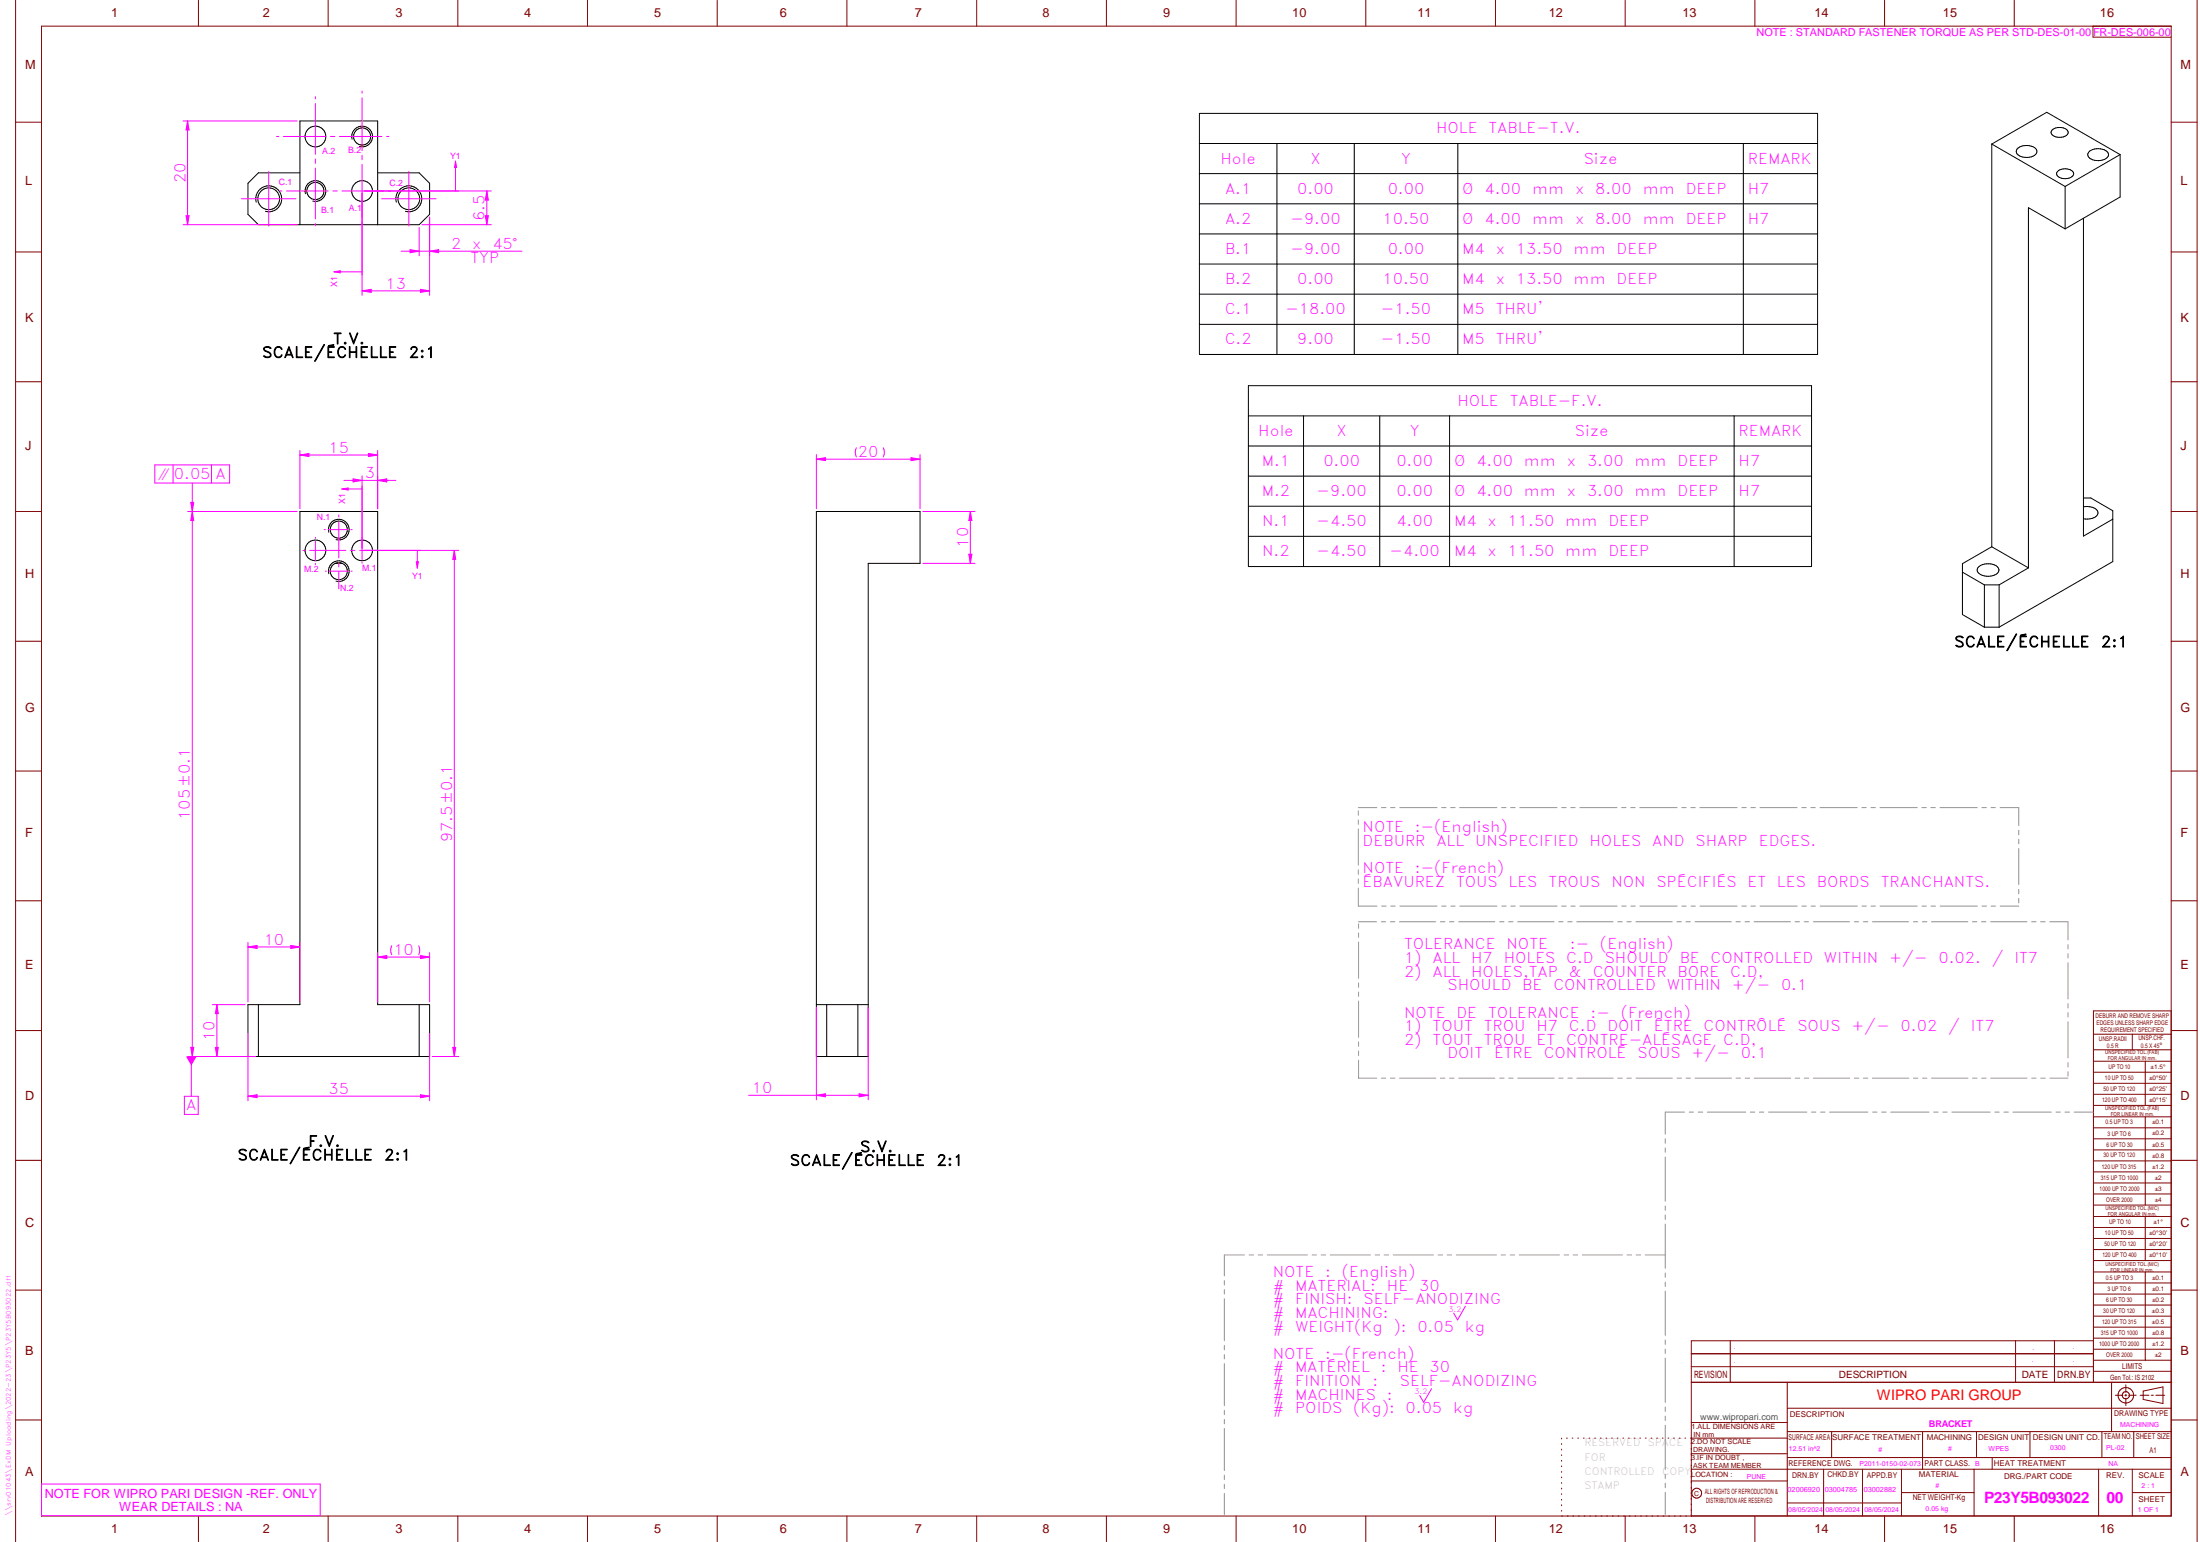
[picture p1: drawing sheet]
<svg xmlns="http://www.w3.org/2000/svg" width="848mm" height="594mm" viewBox="0 0 848 594" stroke-linecap="round" stroke-linejoin="round" font-family="sans-serif">
<g fill="none" stroke="#800000" stroke-width=".39">
<path d="M6 .1v593.9M16 10.1h821v574h-821zM76.5 .1v10M126.5 .1v10M176.5 .1v10M226.5 .1v10M276.5 .1v10M326.5 .1v10M376.5 .1v10M426.5 .1v10M476.5 .1v10M526.5 .1v10"/>
<path d="M576.5 .1v10M626.5 .1v10M676.5 .1v10M726.5 .1v10M776.5 .1v10M806.8 10.1v4.2l30.2 .1M847 .1v593.9M6 47.1h10M837 47.1h10M6 97.1h10M837 97.1h10M6 147.1h10"/>
<path d="M837 147.1h10M6 197.1h10M837 197.1h10M6 247.1h10M837 247.1h10M6 297.1h10M837 297.1h10M6 347h10M837 347h10M6 397h10M807 398.4h30M822 398.4v6.1"/>
<path d="M837 397h10M837 389.5h-30v143.1M807 404.5h30M807 408.9h30M807 413.1h30M807 417.4h30M827 408.9v17M807 421.6h30M807 425.9h30M807 430.3h30M807 434.5h30M807 438.7h30"/>
<path d="M827 430.3v34M6 447h10M807 443h30M807 447.3h30M807 451.5h30M807 455.8h30M807 460h30M837 447h10M807 464.3h30M807 468.7h30M807 472.9h30M807 477.1h30"/>
<path d="M827 468.7v16.9M6 497h10M807 481.4h30M807 485.6h30M807 490.1h30M807 494.3h30M807 498.6h30M827 490.1v33.9M837 497h10M667 516.6v16M777 516.6v16M792 516.6v16"/>
<path d="M807 502.8h30M807 507.1h30M807 511.3h30M807 515.5h30M807 519.8h30M807 516.6h-155v67.5M652 532.6h185.2M652 521.5h155M652 526.5h155M689 532.6v51.4M807 524h30M807 528.3h30"/>
<path d="M814 532.6v19M815.5 537.5h2.8M819.1 537.5h.7M819.5 533.5v2.9M819.5 537.2v.7M819.5 538.7v2.8M820.6 537.5h2.9M825 537.5h3.4M826.2 535.9l7.6-1.6v6.4l-7.6-1.5zM829.3 537.5h.8M831 537.5h3.5M6 547.1h10"/>
<path d="M602 554.1v.3M602 556.2v.3M602 558.3v.3M603.8 554.1h.4M606 554.1h.3M608.2 554.1h.3M610.4 554.1h.3M612.6 554.1h.3M614.7 554.1h.3M616.9 554.1h.3M619.1 554.1h.3M621.2 554.1h.3"/>
<path d="M623.4 554.1h.3M625.6 554.1h.3M627.8 554.1h.3M629.9 554.1h.4M632.1 554.1h.3M634.3 554.1h.3M636.5 554.1h.3M638.6 554.1h.3M640.8 554.1h.3M643 554.1h.3M645.2 554.1h.3M647.3 554.1h.4"/>
<path d="M649.5 554.1h.3M652 548h37M689 542.5h148M689 551.6h148M689 554.1h-37.3M706.1 551.6v10M741.1 551.6v14.4M761.9 551.6v10M782.5 551.6v10M810.3 551.6v10M822.5 551.6v10M837 547.1h10"/>
<path d="M602 560.5v.3M602 562.6v.3M602 564.8v.3M602 566.9v.3M602 569v.3M602 571.2v.3M602 573.3v.4M602 575.5v.3M602 577.6v.3M602 579.8v.3M652 570.6h37M652 560.1h37"/>
<path d="M689 561.6h148M689 579h44M703 566v18M718 566v18M733 575.1h28M733 566v18M761 566v18M768 561.6v4.4M809 566v18M822 566v18M822 575.1h15M837 566h-185"/>
<path d="M76.5 584.1v9.9M126.5 584.1v9.9M176.5 584.1v9.9M226.5 584.1v9.9M276.5 584.1v9.9M326.5 584.1v9.9M376.5 584.1v9.9M426.5 584.1v9.9M476.5 584.1v9.9M526.5 584.1v9.9M576.5 584.1v9.9M602 581.9v.3"/>
<path d="M626.5 584.1v9.9M652 584h185M676.5 584.1v9.9M726.5 584.1v9.9M776.5 584.1v9.9"/>
<circle cx="819.5" cy="537.5" r="2.99"/>
<circle cx="819.5" cy="537.5" r="1.39"/>
<circle cx="654.1" cy="575.3" r="1.9"/>
</g>
<g fill="none" stroke="#f0f" stroke-width=".39">
<path d="M121.6 37.3v.8M121.6 39.9v19.6M139.6 35.1v.8M139.6 37.7v20.3M106.6 52.6h.8M109.2 52.6h16.4M127.4 52.6h1.7M130.9 52.6h16.3M139.6 59.8v1.8M149 52.6h.9M93.1 76.6h21M103.6 66.1v21"/>
<path d="M107.8 73.6h.9M110.4 73.6h16.1M121.6 61.3v1.6M121.6 64.8v19.5M128.3 73.6h1.7M131.8 73.6h16.1M139.6 63.3v20.4M147.1 76.6h21M149.7 73.6h.9M157.6 66.1v21M121.6 86.1v.9M139.6 85.5v.8"/>
<path d="M72.3 197.1h42.3M74.1 197.1l.6 3.4h-1.2zM130.6 198.4v.8M116.8 212h.8M119.4 212h14M121.6 207v.4M121.6 208.4v7.7M121.6 217.1v.5M125 204h.4M126.4 204h7.8M130.6 201v13.9M130.6 216.7v1.7"/>
<path d="M135.1 212h1.7M135.3 204h.5M138.6 212h6.8M139.6 207v.3M139.6 208.3v7.3M139.6 216.5v.5M125.4 220h.4M126.8 220h7.5M130.6 220.2v6.7M135.3 220h.5M72.3 407h26.3M564.9 503.2l-3 5.3-1.5-2.6"/>
<path d="M551.9 535l-3.1 5.3-1.5-2.7M16 571.8h107.4v12.2h-107.4z"/>
</g>
<g fill="none" stroke="#949494" stroke-width=".39">
<path d="M641.9 438.7v1.8M649.4 428.5h-7.5v8.5M651.2 428.5h1.7M654.6 428.5h1.8M658.2 428.5h14.7M674.7 428.5h1.7M678.2 428.5h1.7M681.7 428.5h14.8M698.3 428.5h1.7M701.8 428.5h1.7M705.3 428.5h14.7M721.9 428.5h1.7"/>
<path d="M725.3 428.5h1.8M728.9 428.5h14.7M745.4 428.5h1.7M748.9 428.5h1.7M752.4 428.5h14.8M769 428.5h1.7M772.5 428.5h1.7M776 428.5h14.7M792.6 428.5h1.7M796 428.5h1.8M799.5 428.5h7.4M641.9 442.3v1.6"/>
<path d="M641.9 445.8v17M641.9 464.6v1.7M641.9 468.1v1.7M641.9 471.6v17.1M472 493.4v1.6M472 496.8v1.8M479.7 483.5h-7.7v8M481.5 483.5h1.7M485 483.5h1.7M488.5 483.5h15.5M505.8 483.5h1.7M509.3 483.5h1.7"/>
<path d="M512.8 483.5h15.5M530.1 483.5h1.7M533.6 483.5h1.7M537.1 483.5h15.5M554.4 483.5h1.7M557.9 483.5h1.7M561.4 483.5h15.5M578.7 483.5h1.6M582.2 483.5h1.7M585.6 483.5h15.5M603 483.5h1.6M606.4 483.5h1.8"/>
<path d="M609.9 483.5h15.5M627.2 483.5h1.7M630.7 483.5h1.7M634.2 483.5h7.7M641.9 490.4v1.7M641.9 493.9v1.7M641.9 497.4v17.1M472 500.3v16.3M472 518.3v1.8M641.9 516.3v1.6M641.9 519.8v1.7M472 521.8v1.7"/>
<path d="M472 525.4v16.2M641.9 523.2v17.1M472 543.3v1.7M472 546.9v1.7M472 550.3v16.2M641.9 542.1v1.7M641.9 545.6v1.7M641.9 549.1v17M472 568.3v1.8M472 571.8v1.7M472 575.4v8.1M641.9 567.9v1.7"/>
<path d="M641.9 571.4v1.8M641.9 574.9v8.6"/>
</g>
<g fill="none" stroke="#000" stroke-width=".39">
<path d="M135.7 53.6a4 4 0 0 1 3.5-5 4 4 0 0 1 4.4 4.4 4 4 0 0 1-5 3.5M767.8 55.5v155.2M767.8 55.5l28.3 16.3M767.8 55.5l21.2-12.2 28.3 16.3M778 57a5.5 5.5 0 0 1 7 .7 2.41 2.41 0 0 1-2.8 2.9 4.5 4.5 0 0 1-4.9-1.8 1.66 1.66 0 0 1 .7-1.8zM791 50.2a4.4 4.4 0 0 1 6.2 .4 2.49 2.49 0 0 1-3.2 2.3 2.49 2.49 0 0 1-3.3-2.3zM805.5 58.3a5.6 5.6 0 0 1 7.1 .6 2.46 2.46 0 0 1-2.8 2.9 4.1 4.1 0 0 1-5-2.2zM817.3 59.6v16.3l-21.2 12.3M817.3 59.6l-21.2 12.2M98.8 77.9a5 5 0 0 1 4.3-6.3 5 5 0 0 1 5.5 5.4 5 5 0 0 1-6.3 4.4M115.6 66.6h-16l-4 4v12l4 4h62l4-4v-12l-4-4h-16M117.7 74.6a4 4 0 0 1 3.6-5 4 4 0 0 1 4.3 4.3 4 4 0 0 1-5 3.6"/>
<path d="M152.8 77.9a5 5 0 0 1 4.4-6.3 5 5 0 0 1 5.4 5.4 5 5 0 0 1-6.3 4.4M793.1 66.1a4.4 4.4 0 0 1 6.2 .4 2.49 2.49 0 0 1-3.2 2.3 2.49 2.49 0 0 1-3.2-2.3zM796.1 71.8v16.4M115.6 86.6v-40h30v40M796.1 88.2l-14.2-8.2v138.8M803.1 84.1v122.4l11.4-6.5M115.6 197.1h30v190h20v19.9h-70v-19.9h20zM314.7 197.1h40v19.9h-20v190h-20zM803.1 195.3l3.3 .1 1.8 1M803.1 191.9h2.9l8.5 4.9v19.6l-43.9 25.2M808.2 196.4a2.08 2.08 0 0 1 .2 2.2 2.08 2.08 0 0 1-2 1.1l-3.3 .2M126.7 205.1a4 4 0 0 1 3.6-5 4 4 0 0 1 4.3 4.3 4 4 0 0 1-5.1 3.5"/>
<path d="M129.2 217h2.8M762.9 218.2a5.9 5.9 0 0 1 7.5 .7 2.16 2.16 0 0 1-2.2 2.9 5.4 5.4 0 0 1-5.9-1.7 1.64 1.64 0 0 1 .6-1.9zM767.8 210.7l-11.3 6.5v19.6l8.5 4.8M767.8 210.7l14.1 8.1M781.9 218.8l-11.3 6.5M126.7 221.1a4 4 0 0 1 3.6-5 4 4 0 0 1 4.3 4.3 4 4 0 0 1-5.1 3.5M756.5 220.4l8.5 4.9M765 225.3v16.3M765 225.3h5.6M770.6 225.3v16.3M765 241.6h5.6M99.6 387.1v19.9"/>
<path d="M161.6 387.1v19.9M314.7 387.1h20M318.7 387.1v19.9M330.7 387.1v19.9"/>
<circle cx="121.6" cy="52.6" r="4"/>
<circle cx="139.6" cy="52.6" r="3.3"/>
<circle cx="103.6" cy="76.6" r="4.2"/>
<circle cx="121.6" cy="73.6" r="3.3"/>
<circle cx="139.6" cy="73.6" r="4"/>
<circle cx="157.6" cy="76.6" r="4.2"/>
<circle cx="121.6" cy="212" r="4"/>
<circle cx="130.6" cy="204" r="3.3"/>
<circle cx="139.6" cy="212" r="4"/>
<circle cx="130.6" cy="220" r="3.3"/>
</g>
<path d="M74.1 197.1l.6 3.4h-1.2z" fill="#f0f"/>
<path d="M73.5 403.5h1.2l-.6 3.5z" fill="none" stroke="#f0f" stroke-width=".39"/>
<path d="M73.5 403.5h1.2l-.6 3.5z" fill="#f0f"/>
<path d="M74.1 197.1v209.9M81.8 387.1h12.7M81.8 407h12.7M83 403.5h1.2l-.6 3.5z" fill="none" stroke="#f0f" stroke-width=".39"/>
<path d="M83 403.5h1.2l-.6 3.5z" fill="#f0f"/>
<path d="M83.6 387.1l.6 3.4h-1.2z" fill="none" stroke="#f0f" stroke-width=".39"/>
<path d="M83.6 387.1l.6 3.4h-1.2z" fill="#f0f"/>
<path d="M115.6 175.3l3.5-.6v1.2zM115.6 173.6v22.4M145.6 173.6v22.4M83.6 387.1v19.9" fill="none" stroke="#f0f" stroke-width=".39"/>
<path d="M115.6 175.3l3.5-.6v1.2z" fill="#f0f"/>
<path d="M142.1 174.7l3.5 .6-3.5 .6z" fill="none" stroke="#f0f" stroke-width=".39"/>
<path d="M142.1 174.7l3.5 .6-3.5 .6z" fill="#f0f"/>
<path d="M115.6 175.3h30M95.6 363.1v22.9M95.6 364.8l3.5-.6v1.2zM115.6 363.1v22.9" fill="none" stroke="#f0f" stroke-width=".39"/>
<path d="M95.6 364.8l3.5-.6v1.2z" fill="#f0f"/>
<path d="M112.1 364.2l3.5 .6-3.5 .6z" fill="none" stroke="#f0f" stroke-width=".39"/>
<path d="M112.1 364.2l3.5 .6-3.5 .6z" fill="#f0f"/>
<path d="M139.6 74.6v39.2M165.6 83.7v30.1M162.1 111.5l3.5 .6-3.5 .5zM95.6 364.8h20" fill="none" stroke="#f0f" stroke-width=".39"/>
<path d="M162.1 111.5l3.5 .6-3.5 .5z" fill="#f0f"/>
<path d="M139.6 112.1l3.5-.6v1.1z" fill="none" stroke="#f0f" stroke-width=".39"/>
<path d="M139.6 112.1l3.5-.6v1.1z" fill="#f0f"/>
<path d="M161.6 87.6v11M165.6 96.8l3.5-.6v1.2zM165.6 83.7v14.9M139.6 112.1h26" fill="none" stroke="#f0f" stroke-width=".39"/>
<path d="M165.6 96.8l3.5-.6v1.2z" fill="#f0f"/>
<path d="M158.1 96.2l3.5 .6-3.5 .6z" fill="none" stroke="#f0f" stroke-width=".39"/>
<path d="M158.1 96.2l3.5 .6-3.5 .6z" fill="#f0f"/>
<path d="M140.6 73.6h48.8M154.6 96.8h46.6M162.6 86.6h26.8M187.1 83.1h1.2l-.6 3.5z" fill="none" stroke="#f0f" stroke-width=".39"/>
<path d="M187.1 83.1h1.2l-.6 3.5z" fill="#f0f"/>
<path d="M187.7 73.6l.6 3.5h-1.2z" fill="none" stroke="#f0f" stroke-width=".39"/>
<path d="M187.7 73.6l.6 3.5h-1.2z" fill="#f0f"/>
<path d="M139.6 74.3v31.6M187.7 73.6v13M128.8 104.7l2.3-.4v.8zM128.8 104.7h10.8" fill="none" stroke="#f0f" stroke-width=".39"/>
<path d="M128.8 104.7l2.3-.4v.8z" fill="#f0f"/>
<path d="M140.3 73.6h36.5M175.6 62.1v11.5M175.6 62.1l.4 2.4h-.8z" fill="none" stroke="#f0f" stroke-width=".39"/>
<path d="M175.6 62.1l.4 2.4h-.8z" fill="#f0f"/>
<path d="M462.4 43.7h238.3v92.9h-238.3zM462.4 55.3h238.3M492.3 55.3v81.3M522.1 55.3v81.3M562 55.3v81.3M672 55.3v81.3M462.4 66.9h238.3M462.4 78.5h238.3M462.4 90.1h238.3M462.4 101.7h238.3M462.4 113.3h238.3M462.4 125h238.3" fill="none" stroke="#000" stroke-width=".39"/>
<path d="M314.7 176.9l3.5-.6v1.2zM314.7 175.1v20.9M330.1 172.5a3.9 3.9 0 0 0 0 3.5M340.5 172.5a3.9 3.9 0 0 1 0 3.5M354.7 175.1v20.9" fill="none" stroke="#f0f" stroke-width=".39"/>
<path d="M314.7 176.9l3.5-.6v1.2z" fill="#f0f"/>
<path d="M351.2 176.3l3.5 .6-3.5 .6z" fill="none" stroke="#f0f" stroke-width=".39"/>
<path d="M351.2 176.3l3.5 .6-3.5 .6z" fill="#f0f"/>
<path d="M314.7 176.9h40M314.7 388.1v35.6M334.7 388.1v35.6M314.7 422l3.5-.6v1.2z" fill="none" stroke="#f0f" stroke-width=".39"/>
<path d="M314.7 422l3.5-.6v1.2z" fill="#f0f"/>
<path d="M331.2 421.4l3.5 .6-3.5 .6z" fill="none" stroke="#f0f" stroke-width=".39"/>
<path d="M331.2 421.4l3.5 .6-3.5 .6z" fill="#f0f"/>
<path d="M140.6 212h36.3M166.6 407h10.3M174.5 403.5h1.2l-.6 3.5zM288.6 422h46.1" fill="none" stroke="#f0f" stroke-width=".39"/>
<path d="M174.5 403.5h1.2l-.6 3.5z" fill="#f0f"/>
<path d="M175.1 212l.6 3.6h-1.2z" fill="none" stroke="#f0f" stroke-width=".39"/>
<path d="M175.1 212l.6 3.6h-1.2z" fill="#f0f"/>
<path d="M139.6 183.3v27.7M145.6 183.3v12.7M145.6 185.1l3.5-.6v1.2zM175.1 212v195" fill="none" stroke="#f0f" stroke-width=".39"/>
<path d="M145.6 185.1l3.5-.6v1.2z" fill="#f0f"/>
<path d="M136.1 184.5l3.5 .6-3.5 .6z" fill="none" stroke="#f0f" stroke-width=".39"/>
<path d="M136.1 184.5l3.5 .6-3.5 .6z" fill="#f0f"/>
<path d="M131.8 188.4h7.8M131.8 188.4l2.4-.4v.8zM132.6 185.1h20M139.6 187.2v24.1" fill="none" stroke="#f0f" stroke-width=".39"/>
<path d="M131.8 188.4l2.4-.4v.8z" fill="#f0f"/>
<path d="M140.3 212h21.8M160.5 216.5h.8l-.4 2.4zM160.9 212v6.9" fill="none" stroke="#f0f" stroke-width=".39"/>
<path d="M160.5 216.5h.8l-.4 2.4z" fill="#f0f"/>
<path d="M481.2 148.6h217.1v69.7h-217.1zM481.2 160.2h217.1M481.2 171.8h217.1M502.5 160.2v58.1M531.9 160.2v58.1M558.8 160.2v58.1M668.5 160.2v58.1M481.2 183.4h217.1M481.2 195h217.1M481.2 206.6h217.1" fill="none" stroke="#000" stroke-width=".39"/>
<path d="M95.6 398.1v26M165.6 398.1v26M95.6 422.3l3.5-.5v1.1z" fill="none" stroke="#f0f" stroke-width=".39"/>
<path d="M95.6 422.3l3.5-.5v1.1z" fill="#f0f"/>
<path d="M162.1 421.8l3.5 .5-3.5 .6z" fill="none" stroke="#f0f" stroke-width=".39"/>
<path d="M162.1 421.8l3.5 .5-3.5 .6z" fill="#f0f"/>
<path d="M355.7 197.1h20.1M374.1 197.1l.5 3.4h-1.1zM355.7 217h20.1M95.6 422.3h70" fill="none" stroke="#f0f" stroke-width=".39"/>
<g fill="none" stroke="#949494" stroke-width=".39">
<path d="M523.7 355.9v1.7M523.7 359.4v1.7M523.7 355.1h7M532.5 355.1h1.7M536 355.1h1.7M539.5 355.1h14M555.2 355.1h1.8M558.8 355.1h1.7M562.3 355.1h13.9M578.1 355.1h1.7M581.5 355.1h1.8M585 355.1h14.1"/>
<path d="M600.8 355.1h1.7M604.4 355.1h1.6M607.8 355.1h14M623.6 355.1h1.7M627.1 355.1h1.7M630.6 355.1h14M646.4 355.1h1.7M649.9 355.1h1.7M653.4 355.1h14M669.2 355.1h1.7M672.7 355.1h1.7M676.2 355.1h14"/>
<path d="M692 355.1h1.7M695.5 355.1h1.7M699 355.1h14M714.8 355.1h1.7M718.3 355.1h1.7M721.8 355.1h14M737.6 355.1h1.7M741.1 355.1h1.7M744.6 355.1h14M760.3 355.1h1.8M763.9 355.1h1.7M767.4 355.1h13.9"/>
<path d="M783.2 355.1h1.7M786.6 355.1h1.8M790.2 355.1h7v7M523.7 362.9v14M523.7 378.7v1.7M797.2 363.9v1.7M797.2 367.4v1.7M797.2 370.9v14M523.7 382.2v1.7M523.7 385.7v13.9M797.2 386.6v1.8M797.2 390.1v1.7"/>
<path d="M797.2 393.7v13.9M523.7 408.4v7h7M523.7 401.4v1.7M523.7 404.9v1.8M532.5 415.4h1.7M536 415.4h1.7M539.5 415.4h14M555.3 415.4h1.7M558.8 415.4h1.7M562.3 415.4h14M578.1 415.4h1.7M581.6 415.4h1.7"/>
<path d="M585.1 415.4h14M600.9 415.4h1.7M604.4 415.4h1.7M607.9 415.4h14M623.7 415.4h1.7M627.2 415.4h1.7M630.7 415.4h14M646.5 415.4h1.7M649.9 415.4h1.8M653.5 415.4h14M669.2 415.4h1.7M672.8 415.4h1.7"/>
<path d="M676.2 415.4h14M692 415.4h1.8M695.5 415.4h1.7M699.1 415.4h13.9M714.8 415.4h1.7M718.3 415.4h1.7M721.8 415.4h14M737.6 415.4h1.7M741.1 415.4h1.7M744.6 415.4h14M760.4 415.4h1.7M763.9 415.4h1.7"/>
<path d="M767.4 415.4h14M783.2 415.4h1.7M786.7 415.4h1.7M790.2 415.4h7M797.2 409.4v1.7M797.2 412.9v1.7"/>
</g>
<path d="M374.1 197.1l.5 3.4h-1.1z" fill="#f0f"/>
<path d="M373.5 213.5h1.1l-.5 3.5z" fill="none" stroke="#f0f" stroke-width=".39"/>
<path d="M373.5 213.5h1.1l-.5 3.5z" fill="#f0f"/>
<path d="M70.6 46.6h44M72.3 46.6l.6 3.5h-1.2zM70.6 86.6h44M374.1 197.1v19.9" fill="none" stroke="#f0f" stroke-width=".39"/>
<g fill="none" stroke="#949494" stroke-width=".39">
<path d="M523.6 312.4v1.7M523.6 315.9v1.7M523.6 319.4v13.9M523.6 311.1h7.2M532.6 311.1h1.7M536.1 311.1h1.7M539.6 311.1h14.3M555.7 311.1h1.7M559.2 311.1h1.7M562.7 311.1h14.3M578.9 311.1h1.7M582.3 311.1h1.8"/>
<path d="M585.9 311.1h14.3M602 311.1h1.7M605.5 311.1h1.7M609 311.1h14.4M625.1 311.1h1.7M628.6 311.1h1.7M632.1 311.1h14.4M648.3 311.1h1.7M651.8 311.1h1.7M655.3 311.1h14.3M671.4 311.1h1.7M674.9 311.1h1.8"/>
<path d="M678.4 311.1h14.4M694.6 311.1h1.7M698.1 311.1h1.7M701.6 311.1h14.3M717.7 311.1h1.7M721.2 311.1h1.7M724.7 311.1h14.4M740.9 311.1h1.7M744.3 311.1h1.8M747.9 311.1h14.3M764 311.1h1.7M767.5 311.1h1.7"/>
<path d="M771 311.1h7.2v7M778.2 319.9v1.7M523.6 335.1v1.7M523.6 338.6v1.7M778.2 323.4v1.7M778.2 326.9v13.9M523.6 342.1v7h7.2M532.6 349.1h1.7M536.1 349.1h1.7M539.6 349.1h14.4M555.8 349.1h1.6M559.3 349.1h1.7"/>
<path d="M562.7 349.1h14.4M578.9 349.1h1.7M582.4 349.1h1.7M585.9 349.1h14.3M602 349.1h1.8M605.5 349.1h1.7M609 349.1h14.4M625.2 349.1h1.7M628.7 349.1h1.7M632.2 349.1h14.4M648.3 349.1h1.7M651.8 349.1h1.7"/>
<path d="M655.3 349.1h14.4M671.5 349.1h1.7M675 349.1h1.7M678.5 349.1h14.3M694.6 349.1h1.7M698.1 349.1h1.7M701.6 349.1h14.4M717.8 349.1h1.7M721.3 349.1h1.7M724.7 349.1h14.4M740.9 349.1h1.7M744.4 349.1h1.7"/>
<path d="M747.9 349.1h14.4M764 349.1h1.8M767.5 349.1h1.7M771.1 349.1h7.1M778.2 342.6v1.7M778.2 346.1v1.8"/>
</g>
<path d="M72.3 46.6l.6 3.5h-1.2z" fill="#f0f"/>
<path d="M71.7 83.1h1.2l-.6 3.5z" fill="none" stroke="#f0f" stroke-width=".39"/>
<path d="M71.7 83.1h1.2l-.6 3.5z" fill="#f0f"/>
<path d="M72.3 46.6v40M145.6 367v19M145.6 368.7l3.5-.6v1.2zM151 364.4a3.8 3.8 0 0 0 0 3.4M161.4 364.4a4.1 4.1 0 0 1 0 3.4M165.6 367v19" fill="none" stroke="#f0f" stroke-width=".39"/>
<path d="M145.6 368.7l3.5-.6v1.2z" fill="#f0f"/>
<path d="M162.1 368.1l3.5 .6-3.5 .6z" fill="none" stroke="#f0f" stroke-width=".39"/>
<path d="M162.1 368.1l3.5 .6-3.5 .6z" fill="#f0f"/>
<path d="M145.6 368.7h20M73.7 407v15.4" fill="none" stroke="#f0f" stroke-width=".39"/>
<path d="M71.7 407h4.1l-2.1 3.5z" fill="#f0f"/>
<path d="M74.1 186.1v11M71.1 422.4h5.3v6.9h-5.3z" fill="none" stroke="#f0f" stroke-width=".39"/>
<path d="M73.5 193.5h1.2l-.6 3.6z" fill="#f0f"/>
<path d="M59.7 179.1h28.8v7h-28.8zM66.7 179.1v7M81.5 179.1v7M73.5 193.5h1.2l-.6 3.6z" fill="none" stroke="#f0f" stroke-width=".39"/>
<g font-size="6" fill="#f0f">
<text x="764.8" y="578.9">P23Y5B093022</text>
<text x="812.1" y="578.9">00</text>
</g>
<g font-size="5.7" fill="#f0f">
<text x="553.6" y="51.4">HOLE</text>
<text x="573.8" y="51.4">TABLE-T.V.</text>
<text x="470.5" y="63">Hole</text>
<text x="505.2" y="63">X</text>
<text x="540.1" y="63">Y</text>
<text x="610.5" y="63">Size</text>
<text x="673.8" y="63">REMARK</text>
<text x="71.5" y="70.5" transform="rotate(-90 71.5 70.5)">20</text>
<text x="472.2" y="74.6">A.1</text>
<text x="500.1" y="74.6">0.00</text>
<text x="535" y="74.6">0.00</text>
<text x="563.7" y="74.6">Ø</text>
<text x="572.3" y="74.6">4.00</text>
<text x="590.6" y="74.6">mm</text>
<text x="607.2" y="74.6">x</text>
<text x="615" y="74.6">8.00</text>
<text x="633.3" y="74.6">mm</text>
<text x="649.8" y="74.6">DEEP</text>
<text x="673.8" y="74.6">H7</text>
<text x="186.8" y="85.2" transform="rotate(-90 186.8 85.2)">6.5</text>
<text x="472.2" y="86.2">A.2</text>
<text x="497.5" y="86.2">-9.00</text>
<text x="533" y="86.2">10.50</text>
<text x="563.7" y="86.2">Ø</text>
<text x="572.3" y="86.2">4.00</text>
<text x="590.6" y="86.2">mm</text>
<text x="607.2" y="86.2">x</text>
<text x="615" y="86.2">8.00</text>
<text x="633.3" y="86.2">mm</text>
<text x="649.8" y="86.2">DEEP</text>
<text x="673.8" y="86.2">H7</text>
<text x="173.9" y="95.9">2</text>
<text x="182" y="95.9">x</text>
<text x="189.8" y="95.9">45°</text>
<text x="181.4" y="101.2">TYP</text>
<text x="472.2" y="97.8">B.1</text>
<text x="497.5" y="97.8">-9.00</text>
<text x="535" y="97.8">0.00</text>
<text x="563.7" y="97.8">M4</text>
<text x="576.6" y="97.8">x</text>
<text x="584.4" y="97.8">13.50</text>
<text x="606.6" y="97.8">mm</text>
<text x="623.2" y="97.8">DEEP</text>
<text x="148.6" y="111.2">13</text>
<text x="472.2" y="109.5">B.2</text>
<text x="500.1" y="109.5">0.00</text>
<text x="533" y="109.5">10.50</text>
<text x="563.7" y="109.5">M4</text>
<text x="576.6" y="109.5">x</text>
<text x="584.4" y="109.5">13.50</text>
<text x="606.6" y="109.5">mm</text>
<text x="623.2" y="109.5">DEEP</text>
<text x="472.1" y="121.1">C.1</text>
<text x="495.5" y="121.1">-18.00</text>
<text x="532.3" y="121.1">-1.50</text>
<text x="563.7" y="121.1">M5</text>
<text x="576.6" y="121.1">THRU'</text>
<text x="472.1" y="132.7">C.2</text>
<text x="500.1" y="132.7">9.00</text>
<text x="532.3" y="132.7">-1.50</text>
<text x="563.7" y="132.7">M5</text>
<text x="576.6" y="132.7">THRU'</text>
<text x="561.8" y="156.3">HOLE</text>
<text x="582" y="156.3">TABLE-F.V.</text>
<text x="485.1" y="167.9">Hole</text>
<text x="515.2" y="167.9">X</text>
<text x="543.4" y="167.9">Y</text>
<text x="607.1" y="167.9">Size</text>
<text x="670.2" y="167.9">REMARK</text>
<text x="126.7" y="174.4">15</text>
<text x="330.8" y="176">20</text>
<text x="486.4" y="179.5">M.1</text>
<text x="510.2" y="179.5">0.00</text>
<text x="538.3" y="179.5">0.00</text>
<text x="560.5" y="179.5">Ø</text>
<text x="569.1" y="179.5">4.00</text>
<text x="587.4" y="179.5">mm</text>
<text x="604" y="179.5">x</text>
<text x="611.8" y="179.5">3.00</text>
<text x="630.1" y="179.5">mm</text>
<text x="646.7" y="179.5">DEEP</text>
<text x="670.2" y="179.5">H7</text>
<text x="67.1" y="184.4">0.05 A</text>
<text x="140.6" y="184.2">3</text>
<text x="486.4" y="191.1">M.2</text>
<text x="507.5" y="191.1">-9.00</text>
<text x="538.3" y="191.1">0.00</text>
<text x="560.5" y="191.1">Ø</text>
<text x="569.1" y="191.1">4.00</text>
<text x="587.4" y="191.1">mm</text>
<text x="604" y="191.1">x</text>
<text x="611.8" y="191.1">3.00</text>
<text x="630.1" y="191.1">mm</text>
<text x="646.7" y="191.1">DEEP</text>
<text x="670.2" y="191.1">H7</text>
<text x="486.6" y="202.8">N.1</text>
<text x="507.5" y="202.8">-4.50</text>
<text x="538.3" y="202.8">4.00</text>
<text x="560.5" y="202.8">M4</text>
<text x="573.4" y="202.8">x</text>
<text x="581.2" y="202.8">11.50</text>
<text x="603.4" y="202.8">mm</text>
<text x="620" y="202.8">DEEP</text>
<text x="373.2" y="211" transform="rotate(-90 373.2 211)">10</text>
<text x="486.6" y="214.4">N.2</text>
<text x="507.5" y="214.4">-4.50</text>
<text x="535.7" y="214.4">-4.00</text>
<text x="560.5" y="214.4">M4</text>
<text x="573.4" y="214.4">x</text>
<text x="581.2" y="214.4">11.50</text>
<text x="603.4" y="214.4">mm</text>
<text x="620" y="214.4">DEEP</text>
<text x="73.2" y="315.9" transform="rotate(-90 73.2 315.9)">105±0.1</text>
<text x="525.3" y="320.5">NOTE</text>
<text x="545.5" y="320.5">:-(English)</text>
<text x="174.2" y="324.5" transform="rotate(-90 174.2 324.5)">97.5±0.1</text>
<text x="525.3" y="325.8">DEBURR</text>
<text x="553.7" y="325.8">ALL</text>
<text x="568.6" y="325.8">UNSPECIFIED</text>
<text x="612.8" y="325.8">HOLES</text>
<text x="636.9" y="325.8">AND</text>
<text x="653.6" y="325.8">SHARP</text>
<text x="678" y="325.8">EDGES.</text>
<text x="525.3" y="336.3">NOTE</text>
<text x="525.3" y="341.5">ÉBAVUREZ</text>
<text x="545.5" y="336.3">:-(French)</text>
<text x="561.3" y="341.5">TOUS</text>
<text x="581.6" y="341.5">LES</text>
<text x="596.9" y="341.5">TROUS</text>
<text x="621.2" y="341.5">NON</text>
<text x="638.5" y="341.5">SPÉCIFIÉS</text>
<text x="673.6" y="341.5">ET</text>
<text x="685" y="341.5">LES</text>
<text x="700.4" y="341.5">BORDS</text>
<text x="725" y="341.5">TRANCHANTS.</text>
<text x="101.6" y="364">10</text>
<text x="541.3" y="365.8">TOLERANCE</text>
<text x="580.8" y="365.8">NOTE</text>
<text x="605.1" y="365.8">:-</text>
<text x="616.8" y="365.8">(English)</text>
<text x="151.6" y="367.8">10</text>
<text x="541.3" y="371">1)</text>
<text x="552.2" y="371">ALL</text>
<text x="567.2" y="371">H7</text>
<text x="579.7" y="371">HOLES</text>
<text x="603.8" y="371">C.D</text>
<text x="618.6" y="371">SHOULD</text>
<text x="647.5" y="371">BE</text>
<text x="659.4" y="371">CONTROLLED</text>
<text x="703.1" y="371">WITHIN</text>
<text x="728.3" y="371">+/-</text>
<text x="747.2" y="371">0.02.</text>
<text x="767.8" y="371">/</text>
<text x="776.6" y="371">IT7</text>
<text x="541.3" y="376.3">2)</text>
<text x="552.2" y="376.3">ALL</text>
<text x="567.2" y="376.3">HOLES,TAP</text>
<text x="604.8" y="376.3">&amp;</text>
<text x="614" y="376.3">COUNTER</text>
<text x="646.7" y="376.3">BORE</text>
<text x="667" y="376.3">C.D,</text>
<text x="558" y="381.5">SHOULD</text>
<text x="586.8" y="381.5">BE</text>
<text x="598.8" y="381.5">CONTROLLED</text>
<text x="642.5" y="381.5">WITHIN</text>
<text x="667.6" y="381.5">+/-</text>
<text x="686.6" y="381.5">0.1</text>
<text x="541.3" y="392">NOTE</text>
<text x="561.4" y="392">DE</text>
<text x="573.6" y="392">TOLERANCE</text>
<text x="613.2" y="392">:-</text>
<text x="624.8" y="392">(French)</text>
<text x="82.7" y="401" transform="rotate(-90 82.7 401)">10</text>
<text x="541.3" y="397.3">1)</text>
<text x="552.2" y="397.3">TOUT</text>
<text x="572" y="397.3">TROU</text>
<text x="592.3" y="397.3">H7</text>
<text x="604.8" y="397.3">C.D</text>
<text x="619.6" y="397.3">DOIT</text>
<text x="637.6" y="397.3">ÊTRE</text>
<text x="656.7" y="397.3">CONTRÔLÉ</text>
<text x="692.9" y="397.3">SOUS</text>
<text x="713.7" y="397.3">+/-</text>
<text x="732.7" y="397.3">0.02</text>
<text x="751" y="397.3">/</text>
<text x="759.8" y="397.3">IT7</text>
<text x="541.3" y="402.5">2)</text>
<text x="552.2" y="402.5">TOUT</text>
<text x="558" y="407.8">DOIT</text>
<text x="571.9" y="402.5">TROU</text>
<text x="575.9" y="407.8">ÊTRE</text>
<text x="592.3" y="402.5">ET</text>
<text x="595.1" y="407.8">CONTROLÉ</text>
<text x="603.7" y="402.5">CONTRE-ALÉSAGE</text>
<text x="631.2" y="407.8">SOUS</text>
<text x="652.1" y="407.8">+/-</text>
<text x="664.3" y="402.5">C.D,</text>
<text x="671.1" y="407.8">0.1</text>
<text x="126.7" y="421.5">35</text>
<text x="289.8" y="421.1">10</text>
<text x="71.8" y="427.6">A</text>
<text x="490.6" y="492">NOTE</text>
<text x="510.8" y="492">:</text>
<text x="517.3" y="492">(English)</text>
<text x="490.6" y="497.2">#</text>
<text x="499.2" y="497.2">MATERIAL:</text>
<text x="534.7" y="497.2">HE</text>
<text x="547.1" y="497.2">30</text>
<text x="490.6" y="502.5">#</text>
<text x="499.2" y="502.5">FINISH:</text>
<text x="525.6" y="502.5">SELF-ANODIZING</text>
<text x="490.6" y="507.7">#</text>
<text x="499.2" y="507.7">MACHINING:</text>
<text x="490.6" y="513">#</text>
<text x="499.2" y="513">WEIGHT(Kg</text>
<text x="537.2" y="513">):</text>
<text x="546.4" y="513">0.05</text>
<text x="564.7" y="513">kg</text>
<text x="490.6" y="523.5">NOTE</text>
<text x="510.8" y="523.5">:-(French)</text>
<text x="490.6" y="528.7">#</text>
<text x="490.6" y="534">#</text>
<text x="499.2" y="528.7">MATÉRIEL</text>
<text x="499.2" y="534">FINITION</text>
<text x="529" y="534">:</text>
<text x="532.3" y="528.7">:</text>
<text x="538.7" y="528.7">HE</text>
<text x="539.6" y="534">SELF-ANODIZING</text>
<text x="551.1" y="528.7">30</text>
<text x="490.6" y="539.2">#</text>
<text x="499.2" y="539.2">MACHINES</text>
<text x="534.7" y="539.2">:</text>
<text x="490.6" y="544.5">#</text>
<text x="499.2" y="544.5">POIDS</text>
<text x="521.7" y="544.5">(Kg):</text>
<text x="541.9" y="544.5">0.05</text>
<text x="560.1" y="544.5">kg</text>
</g>
<g font-size="5.7">
<text x="101" y="137.8">SCALE/ÉCHELLE</text>
<text x="128.4" y="132.5">T.V.</text>
<text x="157.6" y="137.8">2:1</text>
<text x="753.4" y="249.3">SCALE/ÉCHELLE</text>
<text x="809.9" y="249.3">2:1</text>
<text x="118.8" y="441.7">F.V.</text>
<text x="331.6" y="443.8">S.V.</text>
<text x="91.6" y="447">SCALE/ÉCHELLE</text>
<text x="148.1" y="447">2:1</text>
<text x="304.5" y="449.1">SCALE/ÉCHELLE</text>
<text x="361" y="449.1">2:1</text>
</g>
<text font-size="5.6" fill="#f00" x="723.5" y="539.3">WIPRO PARI GROUP</text>
<text font-size="5.4" fill="#f0f" x="61" y="184.4">i</text>
<g font-size="4.9" fill="#800000">
<text x="42.9" y="6.6">1</text>
<text x="101.3" y="6.7">2</text>
<text x="152.5" y="6.7">3</text>
<text x="202.1" y="6.7">4</text>
<text x="252.1" y="6.7">5</text>
<text x="300.6" y="6.7">6</text>
<text x="352.6" y="6.7">7</text>
<text x="401.9" y="6.7">8</text>
<text x="448.4" y="6.7">9</text>
<text x="498.1" y="6.7">10</text>
<text x="546.4" y="6.7">11</text>
<text x="597" y="6.7">12</text>
<text x="648.5" y="6.6">13</text>
<text x="699.4" y="6.6">14</text>
<text x="749" y="6.7">15</text>
<text x="809.5" y="6.6">16</text>
<text x="9.7" y="26.7">M</text>
<text x="840.6" y="26.7">M</text>
<text x="9.7" y="71.4">L</text>
<text x="840.6" y="71.4">L</text>
<text x="9.7" y="124.2">K</text>
<text x="840.6" y="124.2">K</text>
<text x="9.7" y="173.4">J</text>
<text x="840.6" y="173.4">J</text>
<text x="9.7" y="222.7">H</text>
<text x="840.6" y="222.7">H</text>
<text x="9.7" y="274.3">G</text>
<text x="840.6" y="274.3">G</text>
<text x="9.7" y="322.6">F</text>
<text x="840.6" y="322.6">F</text>
<text x="9.7" y="373.3">E</text>
<text x="840.6" y="373.3">E</text>
<text x="9.7" y="423.8">D</text>
<text x="840.6" y="423.8">D</text>
<text x="9.7" y="472.8">C</text>
<text x="840.6" y="472.8">C</text>
<text x="9.7" y="522.1">B</text>
<text x="840.6" y="522.1">B</text>
<text x="9.7" y="568.7">A</text>
<text x="840.6" y="568.7">A</text>
<text x="42.9" y="590.6">1</text>
<text x="101.3" y="590.7">2</text>
<text x="152.5" y="590.7">3</text>
<text x="202.1" y="590.7">4</text>
<text x="252.1" y="590.7">5</text>
<text x="300.6" y="590.7">6</text>
<text x="352.6" y="590.7">7</text>
<text x="401.9" y="590.7">8</text>
<text x="448.4" y="590.7">9</text>
<text x="498.1" y="590.7">10</text>
<text x="546.4" y="590.7">11</text>
<text x="597" y="590.7">12</text>
<text x="648.5" y="590.6">13</text>
<text x="699.4" y="590.5">14</text>
<text x="749" y="590.7">15</text>
<text x="809.5" y="590.5">16</text>
</g>
<g font-size="4.9" fill="#f0f">
<text x="17.2" y="577">NOTE FOR WIPRO PARI DESIGN -REF. ONLY</text>
<text x="45.9" y="582.3">WEAR DETAILS : NA</text>
</g>
<text font-size="4.2" fill="#f0f" x="677.1" y="13.9">NOTE : STANDARD FASTENER TORQUE AS PER STD-DES-01-00FR-DES-006-00</text>
<g font-size="3.9" fill="#800000">
<text x="653" y="530.9">REVISION</text>
<text x="708.9" y="530.9">DESCRIPTION</text>
<text x="779.4" y="530.9">DATE</text>
<text x="793.1" y="530.9">DRN.BY</text>
</g>
<g font-size="3.9" fill="#c0c0c0">
<text x="610.8" y="557.1">RESERVED</text>
<text x="635.2" y="557.1">SPACE</text>
<text x="610.8" y="562.7">FOR</text>
<text x="610.8" y="568.3">CONTROLLED</text>
<text x="640.7" y="568.3">COPY</text>
<text x="610.8" y="573.8">STAMP</text>
</g>
<text font-size="3.6" fill="#f0f" x="743.6" y="549.8">BRACKET</text>
<text font-size="3.5" fill="#00f" x="655.4" y="547.1">www.wipropari.com</text>
<g font-size="3.4" fill="#f0f">
<text x="124.2" y="59.4">A.2</text>
<text x="134.2" y="59.1">B.2</text>
<text x="173.6" y="61.3">Y1</text>
<text x="107.5" y="71.3">C.1</text>
<text x="150.2" y="71.8">C.2</text>
<text x="123.8" y="82.2">B.1</text>
<text x="134.5" y="81.4">A.1</text>
<text x="130" y="110.4" transform="rotate(-90 130 110.4)">X1</text>
<text x="133" y="194.1" transform="rotate(-90 133 194.1)">X1</text>
<text x="122.2" y="200.4">N.1</text>
<text x="117.2" y="220.5">M.2</text>
<text x="139.6" y="219.8">M.1</text>
<text x="131.1" y="227.7">N.2</text>
<text x="158.8" y="223">Y1</text>
</g>
<g font-size="3.1" fill="#800000">
<text x="818.1" y="527.3">LIMITS</text>
<text x="815" y="545.5">DRAWING TYPE</text>
<text x="690" y="546.1">DESCRIPTION</text>
<text x="689.5" y="554.6">SURFACE AREA</text>
<text x="706.2" y="554.6">SURFACE TREATMENT</text>
<text x="742.7" y="554.6">MACHINING</text>
<text x="762.5" y="554.6">DESIGN UNIT</text>
<text x="783.6" y="554.6">DESIGN UNIT CD.</text>
<text x="811" y="554.4">TEAM NO.</text>
<text x="823.3" y="554.5">SHEET SIZE</text>
<text x="828.6" y="559.9">A1</text>
<text x="689.4" y="564.9">REFERENCE DWG.</text>
<text x="690.8" y="569.3">DRN.BY</text>
<text x="704.4" y="569.2">CHKD.BY</text>
<text x="719.6" y="569.3">APPD.BY</text>
<text x="739.7" y="569.1">MATERIAL</text>
<text x="741.8" y="564.7">PART CLASS.</text>
<text x="768.6" y="564.7">HEAT TREATMENT</text>
<text x="772.5" y="569.7">DRG./PART CODE</text>
<text x="811.9" y="569.3">REV.</text>
<text x="824.4" y="569.4">SCALE</text>
<text x="737.3" y="578">NET WEIGHT-Kg</text>
<text x="824.4" y="578.5">SHEET</text>
</g>
<text font-size="3" fill="#800000" x="832.4" y="403.9">°</text>
<g font-size="2.8" fill="#f0f">
<text x="558.3" y="505.4">3.2</text>
<text x="545.3" y="537.2">3.2</text>
<text x="689.1" y="575">02006920</text>
<text x="703.4" y="574.9">03004785</text>
<text x="718.4" y="575">03002882</text>
</g>
<g font-size="2.8" fill="#800000">
<text x="813.4" y="531.5">Gen Tol.: IS 2102</text>
<text x="652.1" y="550.4">1.ALL DIMENSIONS ARE</text>
<text x="652" y="556.4">2.DO NOT SCALE</text>
<text x="652" y="562.5">3.IF IN DOUBT ,</text>
<text x="652" y="569.2">LOCATION :</text>
<text x="657.2" y="575.8">ALL RIGHTS OF REPRODUCTION &amp;</text>
<text x="657.7" y="579.2">DISTRIBUTION ARE RESERVED</text>
</g>
<g font-size="2.7" fill="#f0f">
<text x="817.3" y="549.9">MACHINING</text>
<text x="689.6" y="559.1">12.51 in^2</text>
<text x="724.1" y="559.2">#</text>
<text x="751" y="559.1">#</text>
<text x="766.6" y="559">WPES</text>
<text x="790.3" y="558.8">0300</text>
<text x="811.9" y="558.8">PL-02</text>
<text x="673.4" y="569.6">PUNE</text>
<text x="716.8" y="564.9">P2011-0150-02-073</text>
<text x="761.4" y="564.9">B</text>
<text x="812.8" y="564.9">NA</text>
<text x="746.1" y="573.2">#</text>
<text x="825.6" y="573.4">2 : 1</text>
<text x="689.4" y="582.4">08/05/2024</text>
<text x="703.7" y="582.5">08/05/2024</text>
<text x="718.7" y="582.6">08/05/2024</text>
<text x="742.3" y="582.2">0.05 kg</text>
<text x="824.1" y="582.4">1 OF 1</text>
</g>
<g font-size="2.7" fill="#800000">
<text x="652.9" y="553.5">IN mm</text>
<text x="652.7" y="559.5">DRAWING.</text>
<text x="652.7" y="565.5">ASK TEAM MEMBER</text>
<text x="653.1" y="576.3">C</text>
</g>
<g font-size="2.5" fill="#800000">
<text x="807.8" y="392">DEBURR AND REMOVE SHARP</text>
<text x="808.2" y="394.8">EDGES UNLESS SHARP EDGE</text>
<text x="809.1" y="400.9">UNSP.RADII</text>
<text x="809.8" y="397.6">REQUIREMENT SPECIFIED</text>
<text x="824.4" y="400.7">UNSP.CHF.</text>
<text x="812.2" y="403.6">0.5 R</text>
<text x="825.3" y="403.9">0.5 X 45</text>
<text x="812.8" y="411.8">UP TO 10</text>
<text x="829.1" y="411.9">±1.5°</text>
<text x="811.4" y="416.1">10 UP TO 50</text>
<text x="828.5" y="416.1">±0°50'</text>
<text x="810.4" y="424.5">120 UP TO 400</text>
<text x="810.9" y="420.3">50 UP TO 120</text>
<text x="828.5" y="424.5">±0°15'</text>
<text x="828.5" y="420.3">±0°25'</text>
<text x="811.7" y="433.2">0.5 UP TO 3</text>
<text x="812.5" y="437.5">3 UP TO 6</text>
<text x="829.6" y="437.4">±0.2</text>
<text x="829.6" y="433.2">±0.1</text>
<text x="812" y="441.7">6 UP TO 30</text>
<text x="829.6" y="441.7">±0.5</text>
<text x="810.9" y="445.9">30 UP TO 120</text>
<text x="829.6" y="446">±0.8</text>
<text x="809.9" y="454.4">315 UP TO 1000</text>
<text x="810.3" y="450.2">120 UP TO 315</text>
<text x="829.6" y="450.2">±1.2</text>
<text x="830.7" y="454.4">±2</text>
<text x="809.4" y="458.7">1000 UP TO 2000</text>
<text x="830.6" y="458.7">±3</text>
<text x="811.9" y="463">OVER 2000</text>
<text x="830.7" y="463">±4</text>
<text x="813.1" y="471.6">UP TO 10</text>
<text x="830.1" y="471.6">±1°</text>
<text x="811.4" y="475.9">10 UP TO 50</text>
<text x="828.5" y="475.9">±0°30'</text>
<text x="810.4" y="484.4">120 UP TO 400</text>
<text x="811.2" y="480.1">50 UP TO 120</text>
<text x="828.5" y="484.4">±0°10'</text>
<text x="828.5" y="480.1">±0°20'</text>
<text x="811.7" y="493">0.5 UP TO 3</text>
<text x="812.4" y="497.2">3 UP TO 6</text>
<text x="829.6" y="497.3">±0.1</text>
<text x="829.6" y="493">±0.1</text>
<text x="811.9" y="501.5">6 UP TO 30</text>
<text x="829.6" y="501.5">±0.2</text>
<text x="810.8" y="505.8">30 UP TO 120</text>
<text x="829.6" y="505.8">±0.3</text>
<text x="809.8" y="514.3">315 UP TO 1000</text>
<text x="810.3" y="510.1">120 UP TO 315</text>
<text x="829.6" y="510">±0.5</text>
<text x="829.6" y="514.3">±0.8</text>
<text x="809.2" y="518.5">1000 UP TO 2000</text>
<text x="829.6" y="518.5">±1.2</text>
<text x="811.9" y="522.8">OVER 2000</text>
<text x="830.6" y="522.7">±2</text>
</g>
<g font-size="2.5" fill="#f0f">
<text x="668.4" y="519.9">.</text>
<text x="783.5" y="520">.</text>
<text x="799.1" y="519.9">.</text>
<text x="668.4" y="524.9">.</text>
<text x="783.3" y="524.8">.</text>
<text x="799.1" y="524.8">.</text>
</g>
<g font-size="2.4" fill="#f0f">
<text x="4.1" y="556.9" transform="rotate(-90 4.1 556.9)">Uploading\2022-23\P23Y5\P23Y5B093022.dft</text>
<text x="4.1" y="584.1" transform="rotate(-90 4.1 584.1)">\\srv01043\ExDM</text>
</g>
<g font-size="2.1" fill="#800000">
<text x="811.5" y="406.1">UNSPECIFIED TOL.(FAB)</text>
<text x="812.5" y="408.5">FOR ANGULAR IN mm.</text>
<text x="811.6" y="427.7">UNSPECIFIED TOL.(FAB)</text>
<text x="813.6" y="430.1">FOR LINEAR IN mm.</text>
<text x="811.7" y="466.1">UNSPECIFIED TOL.(M/C)</text>
<text x="812.5" y="468.5">FOR ANGULAR IN mm.</text>
<text x="811.7" y="487.6">UNSPECIFIED TOL.(M/C)</text>
<text x="813.6" y="489.9">FOR LINEAR IN mm.</text>
</g>
</svg>
